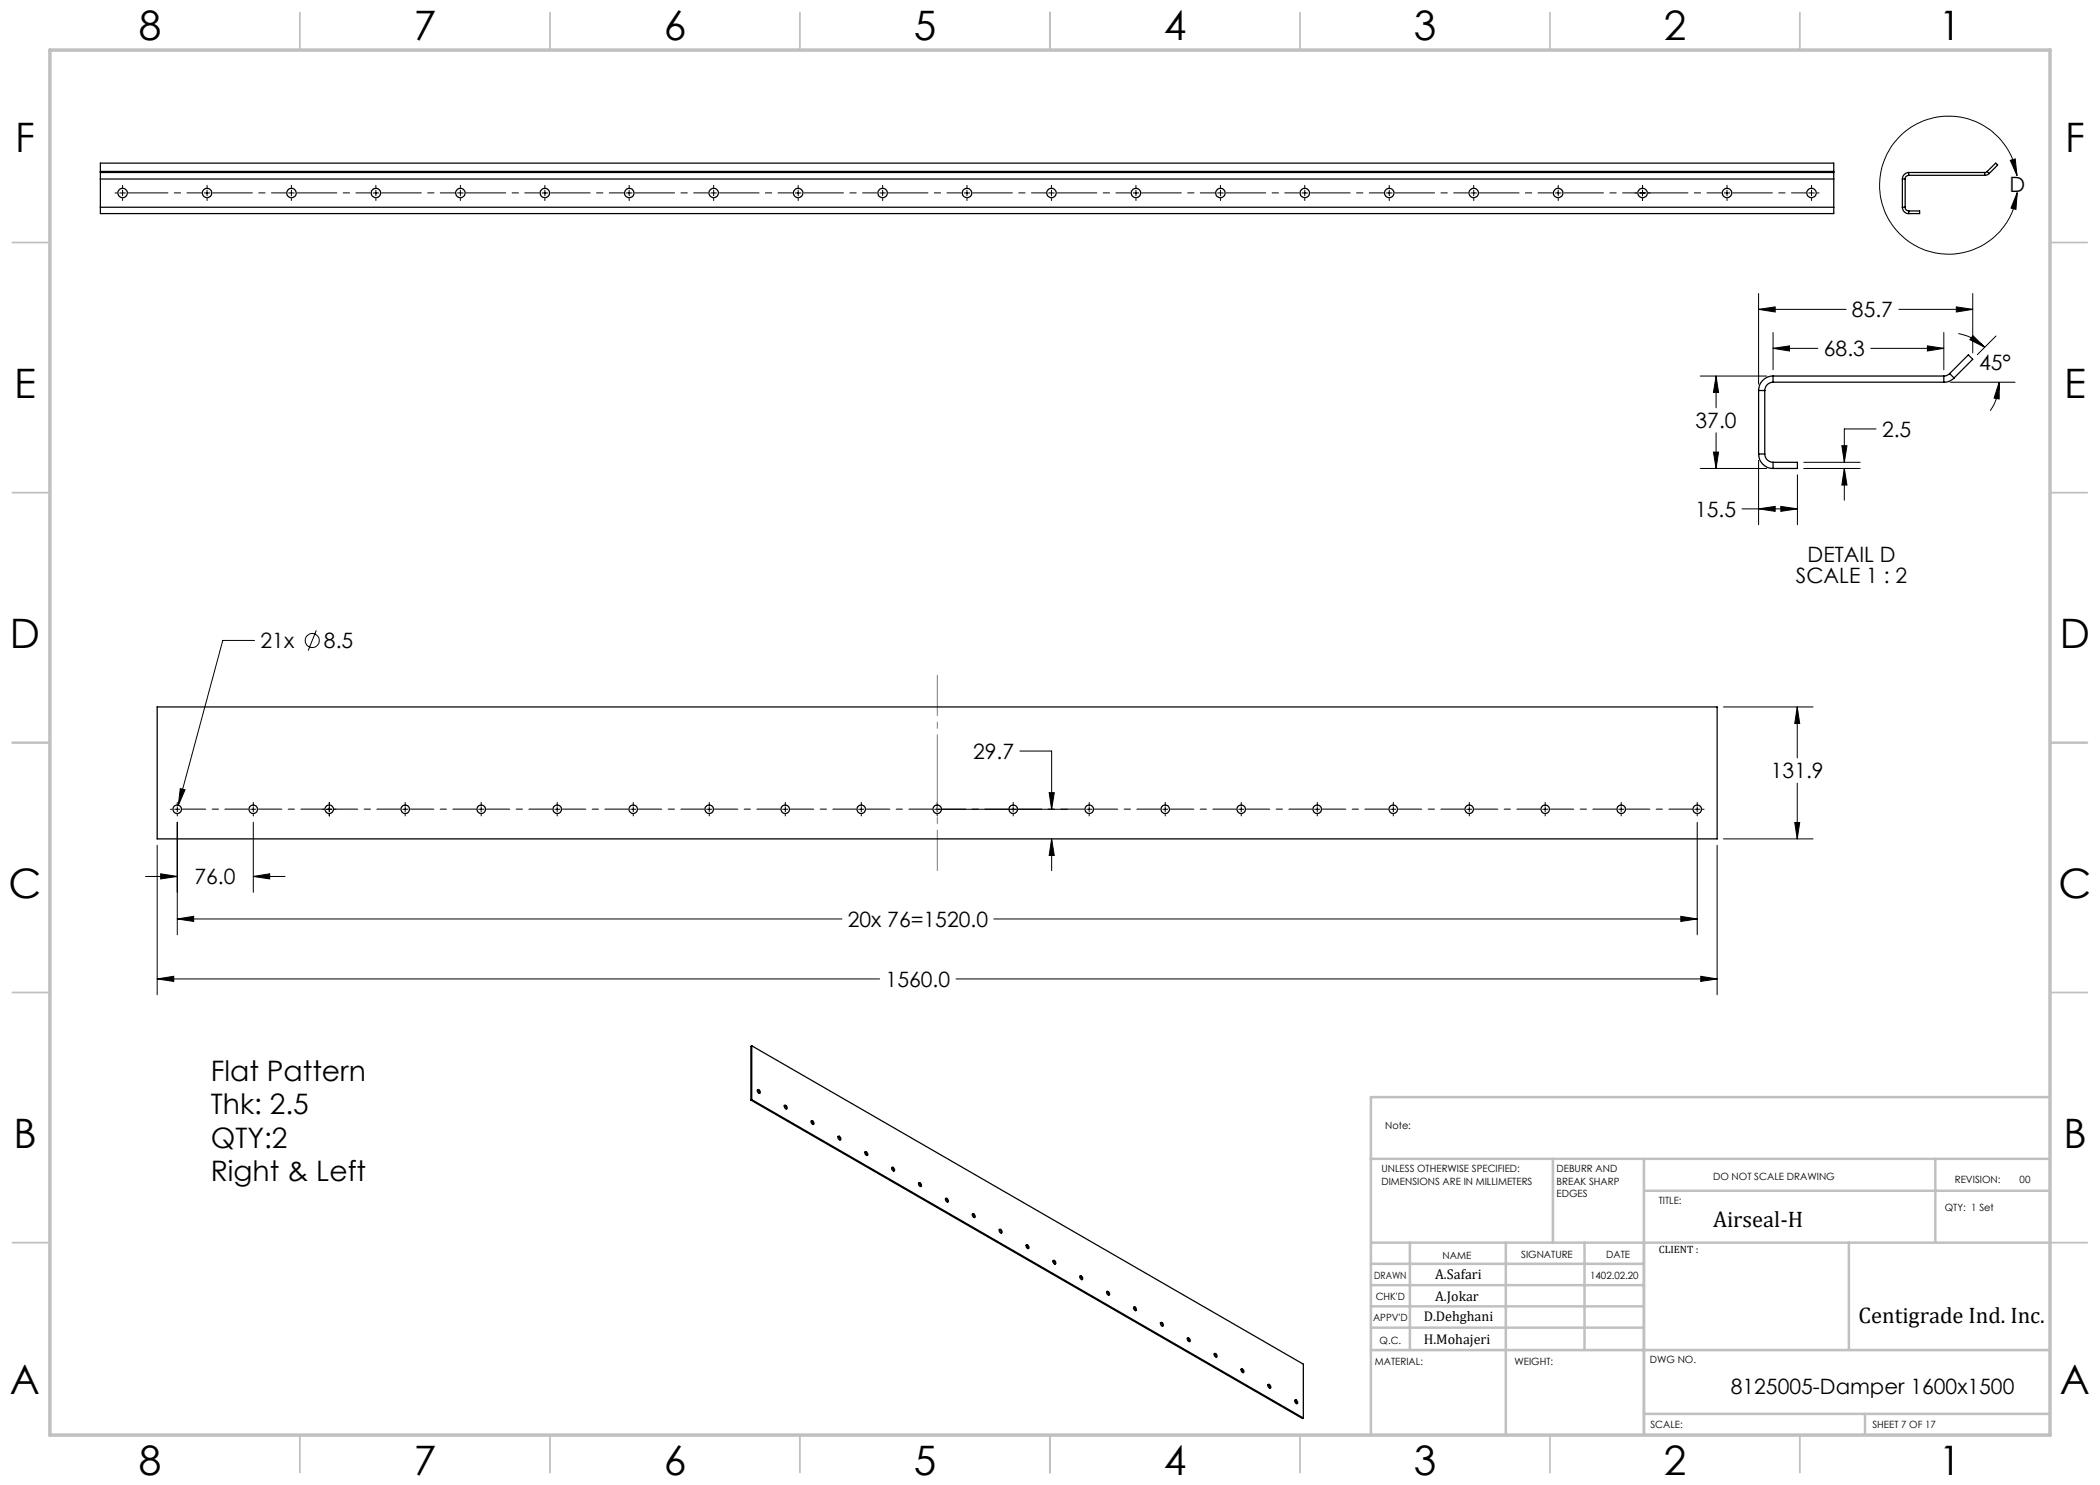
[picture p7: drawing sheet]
<svg xmlns="http://www.w3.org/2000/svg" width="420mm" height="297mm" viewBox="0 0 420 297" stroke-linecap="round" stroke-linejoin="round" font-family="sans-serif">
<g fill="none" stroke="#000" stroke-width=".2">
<path d="M23 38.6h.4M24 38.6h1.1M24.5 37.1v.4M24.5 38v1.2M24.5 39.7v.4M40.9 38.6h1.1M41.4 37.1v.4M41.4 38v1.2M41.4 39.7v.4M57.7 38.6h1.1M58.3 37.1v.4M58.3 38v1.2"/>
<path d="M58.3 39.7v.4M74.6 38.6h1.1M75.2 37.1v.4M75.2 38v1.2M75.2 39.7v.4M91.5 38.6h1.1M92.1 37.1v.4M92.1 38v1.2M92.1 39.7v.4M108.4 38.6h1.1M109 37.1v.4M109 38v1.2"/>
<path d="M109 39.7v.4M125.3 38.6h1.1M125.8 37.1v.4M125.8 38v1.2M125.8 39.7v.4M142.2 38.6h1.1M142.7 37.1v.4M142.7 38v1.2M142.7 39.7v.4M159.1 38.6h1.1M159.6 37.1v.4M159.6 38v1.2"/>
<path d="M159.6 39.7v.4M176 38.6h1.1M176.5 37.1v.4M176.5 38v1.2M176.5 39.7v.4M192.8 38.6h1.2M193.4 37.1v.4M193.4 38v1.2M193.4 39.7v.4M209.7 38.6h1.2M210.3 37.1v.4M210.3 38v1.2"/>
<path d="M210.3 39.7v.4M226.6 38.6h1.2M227.2 37.1v.4M227.2 38v1.2M227.2 39.7v.4M243.5 38.6h1.2M244.1 37.1v.4M244.1 38v1.2M244.1 39.7v.4M260.4 38.6h1.1M260.9 37.1v.4M260.9 38v1.2"/>
<path d="M260.9 39.7v.4M277.3 38.6h1.1M277.8 37.1v.4M277.8 38v1.2M277.8 39.7v.4M294.2 38.6h1.1M294.7 37.1v.4M294.7 38v1.2M294.7 39.7v.4M311.1 38.6h1.1M311.6 37.1v.4M311.6 38v1.2"/>
<path d="M311.6 39.7v.4M327 38.6h.4M327.9 38.6h1.2M328.5 37.1v.4M328.5 38v1.2M328.5 39.7v.4M329.6 38.6h.4M344.8 38.6h1.2M345.4 37.1v.4M345.4 38v1.2M345.4 39.7v.4M361.7 38.6h1.2"/>
<path d="M362.3 37.1v.4M362.3 38v1.2M362.3 39.7v.4M363.4 38.6h.4M402.1 32.1l.9-.3 .4 3.3zM403.4 35.1a13.8 13.8 0 0 0-21.2-9.7 13.8 13.8 0 0 0 .3 23.3 13.8 13.8 0 0 0 20.9-10.2M403.4 38.5l-.2 3.4-1-.3zM351.7 58.7v18.1M394.5 58.7v11.9M340 75.2h13.3M343.2 75.2l.5 3.3h-1zM343.2 75.2v6.4"/>
<path d="M351.7 61.9l3.3-.5v1zM351.7 61.9h17.5M354.6 69.7l3.3-.5v1zM354.6 66.5v7.4M354.6 69.7h9M374.2 69.7h14.6M379.8 61.9h14.7M385.5 69.2l3.3 .5-3.3 .5zM388.8 66.5v7.4M390 76.4h13M391.3 61.4l3.2 .5-3.2 .5zM391.7 66.7a9.6 9.6 0 0 1 5.2 2.8"/>
<path d="M394.6 67.1l2.3 2.4-2.9-1.6zM399.2 67.2l-3.7 3.7M399.8 76.4v3.4l-1-.2zM399.8 76.4a9.8 9.8 0 0 1-1.8 5.8M340 93.7h13.3M342.7 90.4h1l-.5 3.3zM343.2 86.6v7.1M351.7 92.1v12.8M359.5 95v9.9M360.8 93.7h11.2M360.8 92.5h11.2M368.4 89.1h1l-.5 3.4z"/>
<path d="M368.9 93.7l.5 3.3h-1zM368.9 93.7v6.3M375.2 85.8h-6.3v6.7M348.4 101.8h11.1M351.7 101.8l3.3-.5v1zM356.2 101.3l3.3 .5-3.3 .5zM50.9 128.1h-6.3l-8.9 32.9M63.3 126.1l-1.7 4M36.1 157.7l.9 .3-1.3 3zM204 150.2h6.3v11.7M209.8 158.5h1.1l-.6 3.4zM344.7 141.4h17.9"/>
<path d="M359.4 141.4l.5 3.3h-.9zM359.4 141.4v10.2M359.4 156.6v11.2M29.1 175.3h6.4M31.4 169v30M32.1 174.8l3.4 .5-3.4 .5zM34.1 161.9h.3M34.9 161.9h1M35.5 164.5v22.5M35.5 160.5v.3M35.5 161.4v.9M35.5 162.9v.3"/>
<path d="M50.1 161.9h1.1M50.7 175.3l3.2-.5v1zM50.7 164.5v14M50.7 175.3h6.3M50.7 160.5v.3M50.7 161.4v.9M50.7 162.9v.3M64.5 161.9h.3M65.3 161.9h1.1M65.9 160.5v.3M65.9 161.4v.9M65.9 162.9v.3"/>
<path d="M66.9 161.9h.3M80.5 161.9h1.1M81 160.5v.3M81 161.4v.9M81 162.9v.3M95.7 161.9h1.1M96.2 160.5v.3M96.2 161.4v.9M96.2 162.9v.3M110.9 161.9h1.1M111.4 160.5v.3M111.4 161.4v.9"/>
<path d="M111.4 162.9v.3M126.2 161.9h.9M126.6 160.5v.3M126.6 161.4v.9M126.6 162.9v.3M141.3 161.9h1M141.9 160.5v.3M141.9 161.4v.9M141.9 162.9v.3M156.5 161.9h1.1M157.1 160.5v.3M157.1 161.4v.9"/>
<path d="M157.1 162.9v.3M171.7 161.9h1.1M172.3 160.5v.3M172.3 161.4v.9M172.3 162.9v.3M186.9 161.9h26.6M187.4 160.5v.3M187.4 161.4v.9M187.4 162.9v.3M202.6 160.5v.3M202.6 161.4v.9M202.6 162.9v.3"/>
<path d="M210.3 167.8l.6 3.3h-1.1zM210.3 167.8v6.3M217.3 161.9h1.1M217.8 160.5v.3M217.8 161.4v.9M217.8 162.9v.3M232.6 161.9h.9M233 160.5v.3M233 161.4v.9M233 162.9v.3M247.8 161.9h.9M248.2 160.5v.3"/>
<path d="M248.2 161.4v.9M248.2 162.9v.3M262.9 161.9h1M263.5 160.5v.3M263.5 161.4v.9M263.5 162.9v.3M278.1 161.9h1.1M278.7 160.5v.3M278.7 161.4v.9M278.7 162.9v.3M293.3 161.9h1.1M293.9 160.5v.3"/>
<path d="M293.9 161.4v.9M293.9 162.9v.3M308.5 161.9h1.1M309 160.5v.3M309 161.4v.9M309 162.9v.3M323.7 161.9h1.1M324.2 160.5v.3M324.2 161.4v.9M324.2 162.9v.3M338.9 161.9h1.1M339.4 160.5v.3"/>
<path d="M339.4 161.4v.9M339.4 162.9v.3M339.4 164.5v22.5M340.5 161.9h.3M343.4 169v30M344.7 167.8h17.9M359 164.5h.9l-.5 3.3zM31.4 195.8l3.3-.5v1zM31.4 195.8h144.5M35.5 183.8l3.2-.5v1zM35.5 183.8h132.9M191.2 195.8h152.2"/>
<path d="M198.8 183.8h140.6M336.2 183.3l3.2 .5-3.2 .5zM340.1 195.3l3.3 .5-3.3 .5z"/>
<circle cx="62.5" cy="128.1" r="1.4"/>
</g>
<g fill="none" stroke="#000" stroke-width=".2" stroke-dasharray="15.2 1.3 1.3 1.3" stroke-dashoffset="7.3">
<path d="M25.7 38.6h14.6M42.6 38.6h14.6M59.4 38.6h14.7M76.3 38.6h14.7M93.2 38.6h14.7M110.1 38.6h14.6M127 38.6h14.6M143.9 38.6h14.6M160.8 38.6h14.6M177.7 38.6h14.6M194.6 38.6h14.6M211.4 38.6h14.7"/>
<path d="M228.3 38.6h14.7M245.2 38.6h14.7M262.1 38.6h14.6M279 38.6h14.6M295.9 38.6h14.6M312.8 38.6h14.6M329.7 38.6h14.6M346.6 38.6h14.6"/>
</g>
<g fill="none" stroke="#000" stroke-width=".2" stroke-dasharray="15.2 1.3 1.3 1.3" stroke-dashoffset="10.6">
<path d="M36.5 161.8h13.1M51.7 161.8h13.1M66.9 161.8h13.1M82.1 161.8h13.1M97.3 161.8h13.1M112.5 161.8h13.1M127.7 161.8h13.1M142.9 161.8h13.1M158.1 161.8h13.1M173.3 161.8h13.1M188.5 161.8h13.1M203.7 161.8h13.1"/>
<path d="M218.9 161.8h13.1M234.1 161.8h13.1M249.3 161.8h13.1M264.5 161.8h13.1M279.7 161.8h13.1M294.9 161.8h13.1M310.1 161.8h13.1M325.3 161.8h13.1"/>
</g>
<path d="M187.5 135v39.1" fill="none" stroke="#808080" stroke-width=".2" stroke-dasharray="15.2 1.3 1.3 1.3" stroke-dashoffset="7.1"/>
<g fill="none" stroke="#c0c0c0" stroke-width=".35">
<path d="M60 2.5v7.5M110 2.5v7.5M160 2.5v7.5M210 2.5v7.5M260 2.5v7.5M310 2.5v7.5M360 2.5v7.5M2.5 48.5h7.5M410 48.5h7.5M2.5 98.5h7.5M410 98.5h7.5M2.5 148.5h7.5"/>
<path d="M410 148.5h7.5M2.5 198.5h7.5M410 198.5h7.5M2.5 248.5h7.5M410 248.5h7.5M60 287v7.5M110 287v7.5M160 287v7.5M210 287v7.5M260 287v7.5M310 287v7.5M360 287v7.5"/>
</g>
<g fill="none" stroke="#c0c0c0" stroke-width=".5">
<path d="M410 219.4h-135.8v67.4M274.2 231.8h135.8M310.6 231.8v16.7M328.8 231.8v55.2M328.8 238.2h81.2M387.1 231.8v16.7M274.2 248.5h135.8M274.2 257h54.6M274.2 252.8h54.6M282 248.5v21.5M301.2 248.5v38.3M316.9 248.5v21.5"/>
<path d="M369.8 248.5v21.5M274.2 265.5h54.6M274.2 261.3h54.6M274.2 270h135.8M328.8 282.8h81.2M373 282.8v4.2"/>
</g>
<path d="M10 10h400v277h-400z" fill="none" stroke="#c0c0c0" stroke-width=".7"/>
<g fill="#000">
<path d="M402.1 32.1l.9-.3 .4 3.3zM403.4 38.5l-.2 3.4-1-.3z"/>
<path d="M356.2 101.3l3.3 .5-3.3 .5zM351.7 101.8l3.3-.5v1zM342.7 90.4h1l-.5 3.3zM343.2 75.2l.5 3.3h-1zM368.9 93.7l.5 3.3h-1zM368.4 89.1h1l-.5 3.4zM399.8 76.4v3.4l-1-.2zM394.6 67.1l2.3 2.4-2.9-1.6zM354.6 69.7l3.3-.5v1zM385.5 69.2l3.3 .5-3.3 .5zM351.7 61.9l3.3-.5v1zM391.3 61.4l3.2 .5-3.2 .5zM359.4 141.4l.5 3.3h-.9zM359 164.5h.9l-.5 3.3zM340.1 195.3l3.3 .5-3.3 .5zM31.4 195.8l3.3-.5v1zM36.1 157.7l-.4 3.3 1.3-3zM32.1 174.8l3.4 .5-3.4 .5zM50.7 175.3l3.2-.5v1zM35.5 183.8l3.2-.5v1zM336.2 183.3l3.2 .5-3.2 .5zM210.3 167.8l.6 3.3h-1.1zM209.8 158.5h1.1l-.6 3.4z"/>
</g>
<g fill="none" stroke="#000" stroke-width=".25">
<path d="M20.1 34.5v1.3M20.1 34.3v.2M20.1 34.3v-1.7h346.6v1.7M20.1 35.8v5.6M20.1 35.8h346.6M20.1 34.5h346.6M20.1 34.3h346.6M366.7 34.5v1.3M366.7 34.3v.2M366.7 35.8v5.6M380.5 35.8h.5M380.5 35.8v5.6"/>
<path d="M381 35.8v5.6M381.7 34.5a1.33 1.33 0 0 0-1.2 1.3M381.7 35.1a.72 .72 0 0 0-.7 .7M381.7 34.5h15.2M381.7 34.5v.6M381.7 35.1h15.2M396.9 34.5v.6M397.4 34.3l-.5 .2M397.4 34.3l.4 .4M397.4 34.3l1.7-1.7 .4 .4-1.7 1.7M397.8 34.7l-.9 .4M20.1 41.4v1.3h346.6v-1.3"/>
<path d="M20.1 41.4h346.6M380.5 41.4a1.26 1.26 0 0 0 1.2 1.3M380.5 41.4h.5M381 41.4a.72 .72 0 0 0 .7 .8M381.7 42.2h2.2v.5h-2.2M381.7 42.2v.5M351.7 78.1h1.3M351.7 78.1v12.7M353 78.1v12.7M354.6 75.2a2.89 2.89 0 0 0-2.9 2.9M354.6 76.4a1.69 1.69 0 0 0-1.6 1.7M354.6 75.2v1.2"/>
<path d="M354.6 76.4h34.2M354.6 75.2h34.2M388.8 75.2v1.2M389.9 74.7l-.6 .4-.5 .1M389.9 74.7l.9 .9M389.9 74.7l3.8-3.7 .8 .9-3.7 3.7M390.8 75.6a2.71 2.71 0 0 1-2 .8M351.7 90.8a2.89 2.89 0 0 0 2.9 2.9M351.7 90.8h1.3M353 90.8a1.69 1.69 0 0 0 1.6 1.7M354.6 92.5h4.9v1.2h-4.9M354.6 92.5v1.2"/>
<path d="M31.4 141.4h312v26.4h-312zM150.4 209.2l110.3 63.6v10.8M150.4 219.9l110.3 63.7M150.4 209.2v10.7M150.4 209.2l-.2 .1v10.7M150.4 219.9l-.2 .1M151.5 218l.3 .3 .1 .4M151.5 217.9a.44 .44 0 0 1 .5 .3 .44 .44 0 0 1-.1 .5 .54 .54 0 0 1-.4-.8zM150.2 220l110.3 63.7 .2-.1M156.8 221.1a.4 .4 0 0 1 .5 .2 .4 .4 0 0 1 0 .5 .56 .56 0 0 1-.5-.7zM156.8 221.1l.4 .3v.4M162.2 224.2l.4 .3v.4"/>
<path d="M162.3 224.2a.4 .4 0 0 1 .4 .2 .4 .4 0 0 1-.1 .5 .54 .54 0 0 1-.3-.7zM167.6 227.3l.4 .3v.4M167.6 227.3a.44 .44 0 0 1 .5 .2 .44 .44 0 0 1-.1 .5 .54 .54 0 0 1-.4-.7zM173 230.4a.4 .4 0 0 1 .5 .2 .4 .4 0 0 1-.1 .5 .56 .56 0 0 1-.4-.7zM173 230.4l.3 .3 .1 .4M178.4 233.5l.3 .4 .1 .3M178.4 233.5a.4 .4 0 0 1 .4 .2 .4 .4 0 0 1-.1 .5 .54 .54 0 0 1-.3-.7zM183.7 236.6l.4 .4v.3M183.8 236.6a.44 .44 0 0 1 .4 .2 .44 .44 0 0 1 0 .5 .54 .54 0 0 1-.4-.7zM189.1 239.7l.3 .4 .1 .3M189.2 239.7a.43 .43 0 0 1 .4 .2 .43 .43 0 0 1-.1 .5 .5 .5 0 0 1-.3-.7zM194.5 242.8l.2 .2 .2 .5"/>
<path d="M194.5 242.8a.43 .43 0 0 1 .5 .2 .43 .43 0 0 1-.1 .5 .55 .55 0 0 1-.4-.7zM199.8 246l.3 .1 .1 .5M199.9 245.9a.44 .44 0 0 1 .5 .2 .44 .44 0 0 1-.1 .5 .54 .54 0 0 1-.4-.7zM205.2 249.1a.4 .4 0 0 1 .5 .1 .4 .4 0 0 1-.1 .5 .56 .56 0 0 1-.4-.6zM205.2 249.1l.4 .2v.4M210.6 252.2l.3 .2 .1 .4M210.6 252.1a.43 .43 0 0 1 .5 .2 .43 .43 0 0 1-.1 .5 .55 .55 0 0 1-.4-.7zM216 255.3a.54 .54 0 0 1 .4 .6M216 255.2a.38 .38 0 0 1 .5 .2 .38 .38 0 0 1-.2 .5l-.3-.2zM221.3 258.3a.42 .42 0 0 1 .5 .2 .42 .42 0 0 1 0 .5 .57 .57 0 0 1-.5-.7zM221.3 258.4l.4 .3v.3M226.7 261.4a.41 .41 0 0 1 .5 .2 .41 .41 0 0 1-.1 .5l-.4-.3z"/>
<path d="M226.7 261.5l.3 .3 .1 .3M232.1 264.5a.37 .37 0 0 1 .5 .2 .37 .37 0 0 1-.2 .5l-.2-.2zM232.1 264.5v.1a.52 .52 0 0 1 .4 .6M237.5 267.6a.4 .4 0 0 1 .5 .2 .4 .4 0 0 1-.1 .5 .56 .56 0 0 1-.4-.7zM237.5 267.6l.3 .4v.3M242.9 270.8l.3 .3v.3M242.9 270.7a.43 .43 0 0 1 .4 .2 .43 .43 0 0 1-.1 .5 .55 .55 0 0 1-.3-.7zM248.2 273.9l.4 .3v.3M248.2 273.8a.44 .44 0 0 1 .5 .2 .44 .44 0 0 1-.1 .5 .54 .54 0 0 1-.4-.7zM253.6 277l.3 .3 .1 .3M253.6 276.9a.43 .43 0 0 1 .5 .2 .43 .43 0 0 1-.1 .5 .5 .5 0 0 1-.4-.7zM259 280a.4 .4 0 0 1 .5 .2 .4 .4 0 0 1-.2 .5 .54 .54 0 0 1-.3-.7z"/>
<path d="M259 280.1l.3 .3 .1 .3"/>
<circle cx="24.5" cy="38.6" r=".95"/>
<circle cx="41.4" cy="38.6" r=".95"/>
<circle cx="58.3" cy="38.6" r=".96"/>
<circle cx="75.2" cy="38.6" r=".95"/>
<circle cx="92.1" cy="38.6" r=".95"/>
<circle cx="109" cy="38.6" r=".95"/>
<circle cx="125.9" cy="38.6" r=".96"/>
<circle cx="142.7" cy="38.6" r=".95"/>
<circle cx="159.6" cy="38.6" r=".95"/>
<circle cx="176.5" cy="38.6" r=".96"/>
<circle cx="193.4" cy="38.6" r=".96"/>
<circle cx="210.3" cy="38.6" r=".95"/>
<circle cx="227.2" cy="38.6" r=".95"/>
<circle cx="244.1" cy="38.6" r=".96"/>
<circle cx="261" cy="38.6" r=".96"/>
<circle cx="277.8" cy="38.6" r=".95"/>
<circle cx="294.7" cy="38.6" r=".95"/>
<circle cx="311.6" cy="38.6" r=".96"/>
<circle cx="328.5" cy="38.6" r=".96"/>
<circle cx="345.4" cy="38.6" r=".95"/>
<circle cx="362.3" cy="38.6" r=".95"/>
<circle cx="35.5" cy="161.9" r=".85"/>
<circle cx="50.7" cy="161.9" r=".85"/>
<circle cx="65.8" cy="161.8" r=".84"/>
<circle cx="81.1" cy="161.8" r=".84"/>
<circle cx="96.2" cy="161.9" r=".85"/>
<circle cx="111.4" cy="161.9" r=".85"/>
<circle cx="126.6" cy="161.9" r=".85"/>
<circle cx="141.9" cy="161.9" r=".85"/>
<circle cx="157.1" cy="161.9" r=".85"/>
<circle cx="172.2" cy="161.8" r=".84"/>
<circle cx="187.4" cy="161.8" r=".84"/>
<circle cx="202.6" cy="161.9" r=".85"/>
<circle cx="217.8" cy="161.9" r=".85"/>
<circle cx="233" cy="161.9" r=".85"/>
<circle cx="248.2" cy="161.9" r=".85"/>
<circle cx="263.5" cy="161.9" r=".85"/>
<circle cx="278.7" cy="161.9" r=".85"/>
<circle cx="293.8" cy="161.8" r=".84"/>
<circle cx="309.1" cy="161.8" r=".84"/>
<circle cx="324.2" cy="161.9" r=".85"/>
<circle cx="339.4" cy="161.9" r=".85"/>
</g>
<g font-size="8.1">
<text x="27.8" y="8">8</text>
<text x="82.8" y="8">7</text>
<text x="132.8" y="8">6</text>
<text x="182.8" y="8">5</text>
<text x="232.8" y="8">4</text>
<text x="282.8" y="8">3</text>
<text x="332.8" y="8">2</text>
<text x="387.8" y="8">1</text>
<text x="3" y="30.4">F</text>
<text x="413" y="30.4">F</text>
<text x="2.8" y="79.6">E</text>
<text x="412.8" y="79.6">E</text>
<text x="2" y="129.6">D</text>
<text x="412" y="129.6">D</text>
<text x="1.7" y="179.6">C</text>
<text x="411.7" y="179.6">C</text>
<text x="2.7" y="229.6">B</text>
<text x="412.7" y="229.6">B</text>
<text x="2" y="278.9">A</text>
<text x="412" y="278.9">A</text>
<text x="27.8" y="295">8</text>
<text x="82.8" y="295">7</text>
<text x="132.8" y="295">6</text>
<text x="182.8" y="295">5</text>
<text x="232.8" y="295">4</text>
<text x="282.8" y="295">3</text>
<text x="332.8" y="295">2</text>
<text x="387.8" y="295">1</text>
</g>
<g font-size="5.6">
<text x="42.2" y="216.2">Flat Pattern</text>
<text x="42.2" y="222.9">Thk: 2.5</text>
<text x="42.2" y="229.5">QTY:2</text>
<text x="42.2" y="236.2">Right &amp; Left</text>
</g>
<g font-size="4.5">
<text x="342.6" y="245.3">Airseal-H</text>
<text x="371.7" y="264.6">Centigrade Ind. Inc.</text>
</g>
<g font-size="4.2">
<text x="401.9" y="38.4">D</text>
<text x="370.4" y="63.5">85.7</text>
<text x="364.8" y="71.3">68.3</text>
<text x="395.8" y="74">45°</text>
<text x="339.1" y="85.6">37.0</text>
<text x="376.4" y="87.4">2.5</text>
<text x="339" y="103.4">15.5</text>
<text x="361.5" y="112.4">DETAIL D</text>
<text x="359.2" y="116.6">SCALE 1 : 2</text>
<text x="52.1" y="129.6">21x</text>
<text x="64.8" y="129.6">8.5</text>
<text x="194.6" y="151.8">29.7</text>
<text x="354.2" y="155.7">131.9</text>
<text x="38.9" y="176.9">76.0</text>
<text x="169.6" y="185.4">20x 76=1520.0</text>
<text x="177.1" y="197.4">1560.0</text>
<text x="346.2" y="278.8">8125005-Damper 1600x1500</text>
</g>
<g font-size="2.8">
<text x="287" y="255.9">A.Safari</text>
<text x="287" y="260.1">A.Jokar</text>
<text x="284.7" y="264.2">D.Dehghani</text>
<text x="284.7" y="268.7">H.Mohajeri</text>
</g>
<text font-size="2.1" x="331.8" y="250.7">CLIENT :</text>
<g font-size="2">
<text x="277" y="225.8">Note:</text>
<text x="276.3" y="234.5">UNLESS OTHERWISE SPECIFIED:</text>
<text x="276.3" y="237">DIMENSIONS ARE IN MILLIMETERS</text>
<text x="311.3" y="234.5">DEBURR AND</text>
<text x="311.3" y="237">BREAK SHARP</text>
<text x="311.3" y="239.5">EDGES</text>
<text x="342.6" y="236">DO NOT SCALE DRAWING</text>
<text x="391" y="236.6">REVISION:</text>
<text x="403.9" y="236.6">00</text>
<text x="331.8" y="240.8">TITLE:</text>
<text x="389" y="242.2">QTY: 1 Set</text>
<text x="288.5" y="251.7">NAME</text>
<text x="304.2" y="251.7">SIGNATURE</text>
<text x="321.2" y="251.7">DATE</text>
<text x="274.8" y="255.9">DRAWN</text>
<text x="318" y="255.9">1402.02.20</text>
<text x="275.1" y="260.1">CHK'D</text>
<text x="274.6" y="264.2">APPV'D</text>
<text x="275.9" y="268.7">Q.C.</text>
<text x="275" y="273">MATERIAL:</text>
<text x="302.9" y="273">WEIGHT:</text>
<text x="330" y="272.5">DWG NO.</text>
<text x="330.1" y="285.6">SCALE:</text>
<text x="374.5" y="285.6">SHEET 7 OF 17</text>
</g>
</svg>
